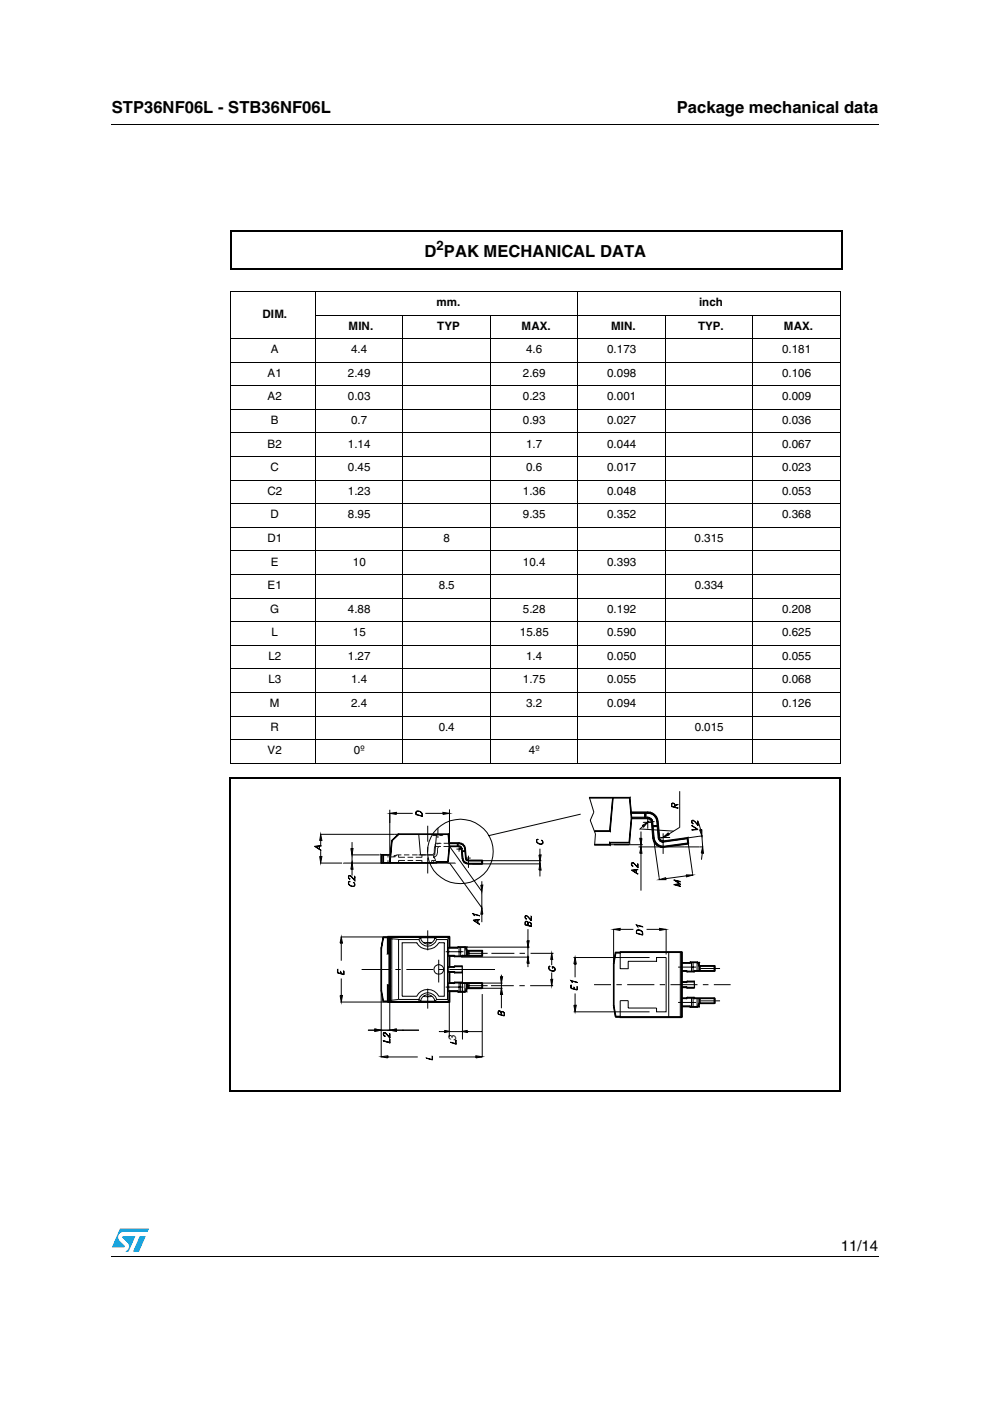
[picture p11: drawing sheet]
<svg xmlns="http://www.w3.org/2000/svg" width="210mm" height="297mm" viewBox="0 0 210 297" stroke-linecap="round" stroke-linejoin="round" font-family="sans-serif">
<g fill="#009ad9">
<path d="M29.6 262.1h1.3l-1.4 3.3h-1.3z"/>
<path d="M25.4 260.5h6.2l-.3 .7h-5.1a1.11 1.11 0 0 0-1.1 .7 1.11 1.11 0 0 0 .3 1.2l1 1v.3l-2.7 .1z"/>
<path d="M26 262.1h2.7l-1.4 3.3-.7-.1a1.16 1.16 0 0 0 .4-1.8l-1-1.1z"/>
</g>
<path d="M23.6 26.2l.1 .2zM23.6 266.3l.1 .1z" fill="#000"/>
<path d="M23.7 26.3h162.6M23.7 266.3h162.6" fill="none" stroke="#000" stroke-width=".21"/>
<g fill="#fff">
<path d="M43.7 34.7h142.5v209.9h-142.5z"/>
<path d="M50.3 230.6h6.4v4h-6.4z"/>
<path d="M50.6 59.1h130.1z"/>
<path d="M180.7 59.1v76.9z"/>
<path d="M50.6 136h130.1z"/>
<path d="M50.6 59.1v76.9z"/>
<path d="M48.5 49.1h129.9v174h-129.9z"/>
<path d="M47.5 49h130v174h-130z"/>
<path d="M48.9 56.2h130.1z"/>
<path d="M179 56.2v101.3z"/>
<path d="M48.9 157.4l130.1 .1z"/>
<path d="M48.9 56.2v101.2z"/>
</g>
<g fill="none" stroke="#000" stroke-width=".21">
<path d="M48.8 61.8h129.5M48.8 71.8h129.5M48.8 76.8h129.5M48.9 61.9v99.8M66.8 66.8h111.5M66.9 61.7v100.2M85.4 66.7v95.2M104 66.7v95.2M122.5 61.7v100.2M141.1 66.7v95.2M159.7 66.7v95.2M178.2 61.9v99.8"/>
<path d="M48.8 81.8h129.5M48.8 86.8h129.5M48.8 91.8h129.5M48.8 96.8h129.5M48.8 101.8h129.5M48.8 106.8h129.5M48.8 111.8h129.5M48.8 116.8h129.5M48.8 121.8h129.5M48.8 126.8h129.5M48.8 131.8h129.5M48.8 136.8h129.5"/>
<path d="M48.8 141.8h129.5M48.8 146.8h129.5M48.8 151.8h129.5M48.8 156.8h129.5M48.8 161.8h129.5"/>
</g>
<path d="M48.9 57.1h129.7M49.1 48.9h129.6M49.1 48.7v8.4M178.6 48.9v8.4M48.8 164.9h129.4M48.8 164.7v66.7M178.1 164.9v66.6M48.7 231.4h129.4" fill="none" stroke="#000" stroke-width=".25"/>
<path d="M66.6 167.6h88.5v57.4h-88.5z" fill="#fff"/>
<g fill="none" stroke="#000" stroke-width=".21">
<path d="M66.7 179.4l1.4-.1-1.2 .2 1.2 .8zM67.7 179.4v.7M67.7 179.3v.8M67.9 176.9h16.6l-1.4 1.3-.5 4.8h-1.8M68 176.9l.2 1.3h-.4zM68 178.2v1M74.4 179.9h.5l-.3 1.4zM74.6 178.5v1.4M82.6 172.4l1.4-.2v.5zM82.6 171.7v11.3l9.4-.1M83 178.2h.2l-.5 4.7h-.1zM83 178.2l1.5-1.4v.1l-1.4 1.4z"/>
<path d="M84 172.4h3.5M84.5 176.8h10.6l-.1 .1h-10.5zM84.5 176.9h10.6M88.2 172.1a.9 .9 0 0 1 1 0 .9 .9 0 0 1 .3 1l-1.4-.4zM88.3 172.1a.82 .82 0 0 1 .9 .1 .82 .82 0 0 1 .3 .8l-1.3-.3zM88.8 176.9l.4 4.4M90.2 172.4h3.7M90.7 175.1v3.4M90.7 179.6v1.1M92.5 176.9l-.3 4.4h-3.5M92.7 175.7a6.9 6.9 0 0 1 10.1 .3 6.9 6.9 0 0 1-1.1 10 6.9 6.9 0 0 1-9.3-.9 6.9 6.9 0 0 1 .3-9.4zM92.8 175.5v2.2"/>
<path d="M93.9 172.2l1.4 .2-1.4 .3zM95 176.9l.1-.1 .2 2.6h-.1zM95 176.9l.3 2.5M95.2 179.4h.1l-.3 3.3h-.1zM95.3 172.5h.1M95.3 178.7h2v.2h-2zM95.3 179.3h2v.2h-2zM95.3 171.6v7.9h2M95.3 179.4l6.9 9.6v3.8M95.3 179.4l-.3 3.3M97 178.8h.1v.6h-.1zM97 178.8v.7"/>
<path d="M97.3 178.7l.5 .1v.2l-.5-.1zM97.3 179.4l.3 .1 .3 .4 .2 2.1a1.23 1.23 0 0 0 1.2 1.1l15.3 .1M97.3 178.8h-2h2a1.16 1.16 0 0 1 1.3 1.1l.2 2M97.3 179.3l.4 .1-.2 .2-.2-.1zM97.3 179.6v1M97.7 179.4l.2 .2-.2 .1-.2-.1zM97.7 179.7l.2-.1 .1 .3h-.2zM97.8 179.9h.2l.2 2.1h-.2zM97.8 178.8l.4 .2-.1 .2-.3-.2zM98.2 179.9l-.9 .1M98.2 179l.4 .4-.2 .1-.3-.3zM98.4 179.5l.2-.1 .1 .5h-.2z"/>
<path d="M98.5 179.9h.2l.2 2-.2 .1zM113.8 178l.3-.1-.2 .1a.72 .72 0 0 0 .3 .8 .72 .72 0 0 0 .9 0l-.3-.7a.48 .48 0 0 1 .4 .5 .48 .48 0 0 1-.6 .4l-.7-.3-.1-.3zM114.5 179.9v1.4M123.1 172.6l-19.5 4.6M125 169.1h8.6l-.2 .1h-8.4zM125 169.1l.9 3.1-.8 1.7 1.1 2.9-.1 2.3h10.2M126.1 179h3.2l.1 .2h-3.3zM126.1 176.1h3.2l.1 .2h-3.3zM126.1 176.2h3.3M129.3 178.6l.1 .6zM129.3 178.6h4.1l.1 .1h-4.1zM129.9 169.1h.1l-.6 7.2-.1-.2z"/>
<path d="M129.9 169.1l-.6 7.1h-3.2M133.4 169.2l.2-.1 .4 4.3h-.2zM133.4 178.7h-4.1v.4M133.5 169.1l.4 4.3M133.6 169.1h-8.6M133.8 173.4h.2l-.5 5.3-.1-.1zM133.9 173.4h3.4a.87 .87 0 0 1 1 .8l.3 3.5a2.02 2.02 0 0 0 2 1.8M133.9 172.3h3.4a1.99 1.99 0 0 1 2.1 1.8l.3 3.5a.87 .87 0 0 0 .9 .8l5.2-.7 .1 1.1M133.9 173.3h3.4v.3h-3.4zM133.9 172.2h3.4v.2h-3.4zM133.9 173.4l-.5 5.2h-4.1M135.4 179.6h13.7"/>
<path d="M135.6 177.7h.5l-.2 1.4zM135.7 175.7l7.1 .5M135.9 179.5l.2 1.4h-.5zM135.9 176.3v3.7M136.2 175l1.1-.7-.8 1.1zM136.3 175.2l-.6 .5M136.4 174.3l1.7 .1M136.7 172.4h.2v.9h-.2zM136.7 172.6h.3v.8h-.3zM136.8 172.3v1.1M137.3 173.3h.4l-.1 .3h-.3zM137.3 172.2h.6l-.1 .3-.5-.1z"/>
<path d="M137.3 173.6v2.1M137.7 173.3l.4 .2-.3 .3-.2-.2zM137.8 173.8l.3-.3 .2 .3-.2 .2zM137.9 172.2l.5 .2-.1 .3-.5-.2zM138.1 174l.2-.2 .1 .4-.3 .1zM138.1 174.3l.3-.1 .3 3.5h-.3zM138.4 177.7h.3l.1 .5h-.3zM138.4 172.4l.4 .3-.1 .2-.4-.2zM138.5 175.1l.8-.1 .1 .2-.9 .1zM138.5 178.2h.3l.2 .3-.2 .2zM138.6 177.7l1.2 8.8M138.8 178.7l.2-.2 .3 .4-.2 .2z"/>
<path d="M138.8 174.2l-1.5 .1M138.8 172.7l.4 .4-.3 .2-.2-.4zM138.9 173.3l.3-.2 .2 .5-.2 .1zM139.2 173.7l.2-.1 .1 .5h-.3zM139.2 174.1h.3l.4 3.5h-.4zM139.2 175.1l-.9 .1 1.2-.1M139.3 178.9l.4 .3-.1 .2-.5-.3zM139.5 177.6h.4v.3l-.2 .1zM139.7 178l.2-.1 .2 .2-.2 .2zM139.7 179.2l.4 .1v.3l-.5-.2zM140 177.5l2.1 .1M140.1 178.1l.2 .1-.1 .3-.3-.2z"/>
<path d="M140.1 179.3l.5 .1v.3l-.5-.1zM140.3 178.2h.3v.4l-.4-.1zM140.6 178.3l5.2-.7-.1 .2-5.1 .7zM140.6 179.4l5.3-.7v.3l-5.3 .6zM140.6 177.5l1.1-.9 .2 .4zM140.6 176.7v4.3M143.1 171.1l-.1-.6-.5-.2v.7l1.3 .4-1.4-.4 .1-.7h.3l.3 .2v.6M143.1 170.8l.7-.3-.7 .3M144.1 167.7v7.8M144.1 175.4l-3 1.9M145.8 177.6l.2 1.2h-.2l-.1-1zM145.9 178.8l-5.1 .7"/>
<path d="M145.9 178.8l.9 6.3M146.7 175l1.3 .9-1.3 .1 1.1-.2zM148 175l-.6-.7-.5-.3-.2 .1 .2 .6-.2-.3v-.4l.3-.1 1 1v-.8v1M148.2 174.6l.4 1.3M148.3 176l.5-.1v1.3zM148.8 177.2l.2 2.3M148.9 177.2l-4 .6M149 179.5l.2 1.4h-.5zM67.8 181.6h.4l-.2 1.3zM68 182.9l4.5 .1M68 180.4v1.2M72.3 198.7h23"/>
<path d="M72.4 198.7l.2 1.3h-.5zM72.8 182.9l1.8 .1M73.9 187l.3-.2-.2 .1a.7 .7 0 0 0 .3 .9 .7 .7 0 0 0 .9-.1l-.3-.6a.46 .46 0 0 1 .4 .5 .46 .46 0 0 1-.6 .3l-.8-.4zM74.6 182.9l6.2 .1M74.6 181.3h5.9M74.6 182.9l.3 1.4h-.5zM74.6 181.3v1.6M74.6 184.3v1.4M75.2 185.8v.9l-.9-1h-.4v.4l.3 .3-.3-.3v-.3l.4-.1 .9 1.1v-.9M80.8 181.2h2v.1h-1.9zM80.8 181.2l.1 .1v1.6h-.1zM80.8 181.3h2"/>
<path d="M80.8 182.9l11.7 .1zM80.8 181.3v1.7M81.2 181.3h.1v1.6h-.1zM81.2 198.7h.1l-.4 2.4h-.1zM81.2 198.7h1.1v.1h-1.1zM81.2 181.3v1.7M82.1 198.7h.2v3.3l-.2 .3zM82.2 198.7v3.6M82.3 198.5h13v.2h-13zM82.3 198.7h-1.1l-.4 2.4M82.6 198.7h.2v13.8h-.2zM82.7 198.7v13.8"/>
<path d="M83.1 199l-.5-.3v19.8M84.5 199.2l-1.4-.2v13.1M88.4 199.8l-3.1 .1v11.3h3.1a2.64 2.64 0 0 1 4.7 0h1.1v-11.3M88.8 199.2h-4.3v12.7M89.2 198.8a1.51 1.51 0 0 0 1.5 1.4 1.51 1.51 0 0 0 1.5-1.4M89.2 198.8l-.4 .4a1.98 1.98 0 0 0 1.9 1.4 1.98 1.98 0 0 0 1.9-1.4l-.4-.4M89.2 198.8h3M90.2 199.8h1.1M90.2 199.8l-.4 .1M90.7 181.8v3.4M90.7 197.3v4.2M91.3 199.8l.3 .1"/>
<path d="M92.5 182.7l.1 .2h-.1zM92.5 182.7h2.5v.1h-2.4zM92.5 182.8h2.5M92.5 182.8v.1M92.6 199.2h2.3v12.7M93.1 199.8a2.68 2.68 0 0 1-4.7 .1M94.2 199.8l-1.1 .1M95 182.9l-14.2 .1M95.2 198.7h.2v2.2h-.2zM95.3 198.7v2.2M95.3 182.9l6.9 9.6M95.3 198.7l-.4 .5"/>
<path d="M96.5 182.9l-1.5 .1M96.8 180h1M98 182h.2l.1 .4-.2 .1zM98 180.4h.6v.1l-.6 .1zM98.1 182.5l.2-.1 .3 .3-.2 .2zM98.4 182.9l.2-.2 .3 .2v.2zM98.6 180.4l-.6 .1M98.7 182l.2-.1v.2l-.1 .2zM98.8 182.3l.1-.2 .2 .2-.1 .2zM98.8 182l.3 .4 .2 .1h15.5M98.9 182.9l.4 .1v.2l-.4-.1zM98.9 181.9h.9"/>
<path d="M99.1 182.3l.2 .1v.1h-.3zM99.3 183h2.9v.2h-2.9zM99.3 182.4h2.9v.1h-2.9zM99.3 181.4v2.6M100.3 195.1l1.4-.2-1.2 .2 1.2 .9zM100.3 193.7l1.4 .5-1.3-.4 .2 .3zM101.3 195v.8M101.9 187.6h.5l-.2 1.4zM102.2 192.5l.2 1.3h-.5zM102.2 182.5h.1v.6h-.1zM102.2 186.8v.8M102.2 193.9v1.6"/>
<path d="M102.2 182.5v.7M111.7 199.5h.5l-.3 1.3zM111.9 195.7v.1a.38 .38 0 0 0-.5-.4v.6l1.2 .4-.1-.7-.4-.1-.1 .6M111.9 197v8M112 195.8l-.1-.3-.5-.1-.1 .7 1.4 .4-.1-.8-.2-.1h-.4l-.1 .6M112.6 195.1v-.8l.1 1M112.7 195.2l-1-1.1-.3 .1a.45 .45 0 0 0 .2 .7l-.2-.2v-.5l.4 .1 .9 .9M114.3 181.3h.4l-.2 1.3zM114.5 183.1l.2 1.4h-.4zM114.5 182.6v.6M114.5 184.5v1.3M130.1 197l1.4-.2v.5z"/>
<path d="M130.1 197v16.2M131.5 197h2.8M133.9 184.5l1.4-.2-1.2 .3 1.2 .8zM134 182.9h.3l1 1.1-1.1-1.1-.2 .1v.4l.2 .3-.2-.1-.1-.3zM134.9 184.4v.7M134.9 196.1l1.4 .4-1.2-.3 .1 .3zM134.9 184.4v.8M135 197.3a.9 .9 0 0 1 1 0 .9 .9 0 0 1 .3 1l-1.4-.4zM135.1 197.3a.8 .8 0 0 1 .8 .1 .8 .8 0 0 1 .3 .8l-1.2-.4zM135.2 183.9l.1-.8v.9M135.9 180.9v7.9M137.1 197h2.7"/>
<path d="M139.8 186.5l1.4-.4v.4zM139.8 196.8l1.4 .2-1.4 .3zM141.2 197v5.4M142.8 186.5l1.4 .4-1-.2 1 .7-1 .2 1 .3-1.4-.3 1.2-.3zM145.5 185.5h1.4l-1.3 .4zM145.5 185.7l-4.3 .6M146.8 185.1l.1 .5M148.9 180.9l-.2 1.4M71.6 205.5v.7l1.3 .4v-.7v.8M71.6 205.6v.7l1.3 .4M72.1 211.1h.5l-.2 1.4zM72.3 212.4l9.9 .1"/>
<path d="M72.3 206l-.1 .4M72.3 206.1v.3M72.4 200v3.7M72.4 207.5v3.6M76.7 205.6h6M78.1 218.4h1.4M79.5 218.2l1.3 .2-1.3 .2zM80.8 210h.1l.4 2.3h-.1zM80.8 201.1h.1v8.9h-.1zM80.8 201.1v23.1M80.8 210l.4 2.3h1.1M81.2 212.2h1.1v.2h-1.1z"/>
<path d="M82.1 208.8l.2 .2v3.5h-.2zM82.1 208.8l.6 .2zM82.2 208.9v3.6M82.3 212.3h13v.2h-13zM82.3 212.5h13M82.3 202.2h.3M82.3 202h.4l-.2 .3h-.4zM82.5 202.3l.2-.3v7l-.2-.2zM82.6 202.1v6.9M82.6 218.4l1.4-.2v.4zM82.6 218.4h-1.8M82.6 220l-1.1-1.1a.42 .42 0 0 0-.2 .5 .42 .42 0 0 0 .3 .3l-.3-.3v-.3l.2-.1 1.1 1"/>
<path d="M82.6 219.1v.9M82.6 208.9h-.3M82.6 219.2v.9M83.8 205.6h1.2M84.5 211.9l-1.4 .2-.5 .4M84.5 211.9h4.3M85.4 218.4h-1.4M86.2 205.6h5.7M88.7 218.4h-3.3M88.8 211.9a1.98 1.98 0 0 1 1.9-1.4 1.98 1.98 0 0 1 1.9 1.4M88.8 211.9l.4 .4a1.51 1.51 0 0 1 1.5-1.4 1.51 1.51 0 0 1 1.5 1.4M89.8 211.2l.4 .1"/>
<path d="M90.2 211.3h1.1M90.7 209.6v4.3M91.6 211.2l-.3 .1M92.6 211.9h2.3l.4 .6M92.6 211.9l-.4 .4h-3M93 205.6h1.2M93 203.5v4.8M93.1 218.7h1.2M94.3 218.5l1.1 .2-1.1 .2zM94.5 201.8h3.8M94.5 209.3h3.8M95.1 210h1.9v.3h-1.9z"/>
<path d="M95.1 208.3h1.1l.1 .2h-1.2zM95.1 206h1.2l-.1 .1h-1.1zM95.1 204.9h1.1l.1 .2h-1.2zM95.1 202.5h1.2l-.1 .3h-1.1zM95.1 200.8h1.9v.2h-1.9zM95.2 210.2h.2v2.3h-.2zM95.2 206.1h.2v2.3h-.2zM95.2 202.6h.2v2.4h-.2zM95.3 210.8v9.1M95.3 206.1v2.3M95.3 212.4l-13 .1M95.3 202.6v2.4"/>
<path d="M95.3 210.2v2.3M95.3 205.6h9.7M96.2 208.3l.2-.1v.2l-.1 .1zM96.2 204.9l.2-.1v.2l-.1 .1zM96.3 206l.1 .3zM96.3 202.5l.1 .3h-.2zM96.4 208.2h1.5l-.1 .2h-1.4zM96.4 204.8h1.5l-.1 .2h-1.4zM96.4 208.3l-.2 .1h-1.1v1.8l1.9-.1 .2 .2h1.4l.3-.2M96.4 206.1h1.4l.1 .2h-1.5zM96.4 202.7h1.4l.1 .1h-1.5zM96.4 208.3h1.4"/>
<path d="M97 200.9l.2-.2v.2l-.2 .1zM97 210.1l.2 .1v.2l-.2-.2zM97.2 200.7h1.4v.2h-1.4zM97.2 210.2h1.4v.2h-1.4zM97.3 200.8v2M97.3 208.3v2M97.7 200.8v2M97.7 208.3v2M97.8 202.7l.2-.2 .1 .3h-.2zM97.8 208.3l.2 .1h8.6M97.8 202.9h14.4M97.9 208.2l.1 .3z"/>
<path d="M97.9 218.7h-2.5M97.9 218.7l1.2-.2v.4zM98 205l-.2-.1-2.7 .1v1.1l2.7 .1 .2-.1M98 202.6l-.2 .2h-1.4M98 202.5h4.2v.3h-4.1zM98 208.5h4.2M98.1 208.3h4.1v.2h-4.2zM98.1 205.6v14.7M98.6 200.8v1.8M98.6 210.2l.1-.2 .1 .3h-.2zM98.6 208.4v1.9M98.6 200.8l.3 .1v.6l.2 .1h3.1v1.1h-4.2l4.2-.1"/>
<path d="M98.6 200.7l.2 .1-.1 .2-.1-.1zM98.7 210l.3 .3h-.2zM98.8 209.7h.2v.6l-.2-.3zM98.8 201.4h.2l-.1 .2zM98.8 201l.2-.2v.6h-.2zM98.8 200.8h.2l-.3 .2zM98.9 201.4v1.2M98.9 209.5l.2-.1v.2zM98.9 209.5l.1 .2h-.2zM98.9 208.4v1.8M99 201.4l.1 .3-.2-.1zM99.1 201.6v1"/>
<path d="M99.1 208.4v1.1M99.1 209.5l-.2 .2M99.1 209.4h3.1v.2h-3.1zM99.1 201.5h3.1v.2h-3.1zM99.1 209.5h7.5M99.2 201.6v1M99.2 208.4v1.1M99.2 209h4.2M99.2 202.1h4.2M99.5 201.6v1M99.5 208.4v1.1M102.1 218.7h-4"/>
<path d="M102.2 208.4h.1v1.1h-.1zM102.2 201.6h.1v1h-.1zM102.2 208.4v1.1M102.2 210.8v13.3h-9.1M104.1 209h4.8M104.2 202.1h4.9M106.1 207.1h.5l-.3 1.3zM106.2 214.7l-.1-.3h-.4v.6l1.2 .3v-.4l-.2-.3h-.3l-.1 .6M106.3 209.5l.3 1.3h-.5zM106.3 214.7a.44 .44 0 0 0-.6-.3l-.1 .6 1.3 .4v-.7l-.4-.3-.2 .1-.1 .7M106.3 206.7v7.1M110.1 209h1.2"/>
<path d="M110.2 202.1h1.1M111.9 202.9l.3 1.3h-.5zM112.3 200.8h-15.1l-.2 .1h-1.9v1.8l1.1-.1 .2 .2M112.4 209h4.9M112.5 202.1h4.9M116.4 204.9h.2a.47 .47 0 0 0-.2 .5 .47 .47 0 0 0 .4 .4h.6l.3-.1-.2-.5-.3-.2-.1 .3v-.4a.51 .51 0 0 1 .6 .5 .51 .51 0 0 1-.5 .5l-.7-.3-.2-.3zM116.8 207.6h.4l-.2 1.4zM117 202.1l.2 1.3h-.4zM117 202.1v2.5M117 206.2v2.8M121 208.8l.1 .7 1.3 .3v-.6v.7l-1.4-.3zM121 207.9l1.4 .4-1.2-.3 .1 .3z"/>
<path d="M121.6 203h16.1M121.6 214.5h16.1M121.7 213.1h.5l-.3 1.4zM121.8 209.3l-.1 .4M121.8 209.3v.4M121.9 203l.3 1.4h-.5zM121.9 204.4v2.8M121.9 210.6v2.6M126 208.8h3.6M130.1 213.2h.1l.4 2.3-.2 .1zM130.1 204.3h.1v8.9h-.1zM130.1 213.2l.4 2.3"/>
<path d="M130.1 204.3v8.9M130.4 202h.2l-.4 2.3h-.1zM130.5 215.5h1v.1h-1zM130.5 201.9h1v.1h-1zM130.5 215.6h1M130.5 202l-.4 2.3M130.7 208.8h1.1M131.5 201.8h13v.2h-13zM131.5 215.5h13v.3h-13zM131.5 202h-1M131.5 201.9h13M131.5 201.9v3.5"/>
<path d="M133 208.8h5.7M133.1 205.3l-1.6 .1M133.2 203.8v1.6M139.2 203.8h-6.1M139.9 208.8h1.1M141.8 201.9v13.8M142.2 208.8h5.7M143.8 212.5h3.8M143.8 205h3.8M144.2 201.9v13.8M144.5 201.9h.2v13.7h-.2zM144.5 201.8l-13 .1"/>
<path d="M144.5 201.9v13.8h-13v-3.5h1.7v1.5h6v.8h2v-11.5h-2v.8M144.5 213.3h1.8v.2h-1.8zM144.5 211.6h1l.1 .1h-1.1zM144.5 208.1h1l.1 .2h-1.1zM144.5 205.8h1.1l-.1 .1h-1zM144.5 204.1h1.8v.1h-1.8zM144.5 209.2h1.1l-.1 .2h-1zM144.5 213.4h1.8M144.5 209.3h1M144.5 205.9l1.2 .1M144.5 204.2h1.8M145.5 211.6l.2-.2v.2l-.1 .1z"/>
<path d="M145.5 208.1l.2-.1v.2l-.1 .1zM145.5 209.3l.2 .1M145.6 205.8l.1 .3-.2-.2zM145.6 209.2l.1 .3-.2-.1zM145.7 211.5l-.2 .2h-1M145.7 211.4h1.5l-.1 .2h-1.4zM145.7 208h1.5l-.1 .2h-1.4zM145.7 208.1l-.2 .1h-1M145.7 211.6l1.4-.1 .2 .1M145.7 205.9h1.4l.1 .2h-1.5zM145.7 209.3h1.4l.1 .2h-1.5zM145.7 208.1h1.4"/>
<path d="M146.2 204.1l.2-.2 .1 .2-.2 .1zM146.3 213.3l.1 .2M146.3 204.1h1.8M146.3 213.3l.2 .1-.1 .2-.2-.1zM146.4 203.9h1.5v.2h-1.4zM146.4 213.5h1.5M146.5 213.4h1.4v.2h-1.5zM146.6 204v2M146.6 211.5v2M146.9 204v2M146.9 211.5v2M147.1 205.9l.1-.1 .1 .1-.1 .2z"/>
<path d="M147.1 208.1l.2 .1M147.2 211.4l.1 .2-.1 .1-.1-.1zM147.2 205.8h4.3v.1h-4.2zM147.2 211.6h4.3M147.3 209.3l-.2 .1h-1.4M147.3 205.8l-.2 .2h-1.4M147.3 211.6h4.2v.1h-4.3zM147.8 213.4l.2-.1 .1 .2-.2 .1zM147.8 204v1.9M147.8 211.6v1.9M147.9 203.9l.2 .2-.1 .1-.2-.1zM148 213.3l.3 .2h-.2z"/>
<path d="M148.1 212.9h.2v.6l-.2-.2zM148.1 204.6l.2 .1-.2 .1zM148.1 204.2l.2-.1v.5h-.2zM148.1 204.2l.2 .6h3.2v1.1h-4.3M148.1 213.3l-.2 .2M148.1 204.1h.2l-.3 .1zM148.1 212.7l.2-.1v.3zM148.1 212.7l.2 .2h-.2zM148.1 204.8l.2-.1v.2zM148.1 213v.4M148.2 204.7v1.2M148.2 211.6v1.3"/>
<path d="M148.3 204.8v1.1M148.3 211.6v1.2M148.3 212.6h3.2v.2h-3.2zM148.3 212.7l-.2 .2M148.3 204.7h3.2v.2h-3.2zM148.5 204.8v1.1M148.5 211.6v1.2M148.5 212.2h4.2M148.5 205.3h4.2M149 208.8h1.2M151.4 208.8h3.5M151.4 211.6h.2v1.1h-.2z"/>
<path d="M151.4 204.8h.2v1h-.2zM151.5 211.6l-4.2 .1M151.5 211.6v1.2h-3.1M80.8 224.1l1.4-.3v.5zM82.2 224.1h6.4M82.6 221l-1.3-.3 1.3 .3v-.7v.8M90.3 224.3l1.3 .3 .1-.7v.8zM96.7 220.6l-.1 .7-1.1-.3 1.2 .3M96.7 220.6v.8M100.9 223.8l1.3 .3-1.3 .2z"/>
<circle cx="93" cy="205.5" r="1.04"/>
</g>
<g fill="#000">
<path d="M68 176.9l.2 1.3h-.4zM74.4 179.9h.5l-.3 1.4zM82.6 172.4l1.4-.2v.5zM83 178.2l1.5-1.4-1.4 1.5zM84.5 176.8v.2l-1.4 1.3zM93.9 172.2l1.4 .2-1.4 .3zM97 178.9l.1 .5h-.1zM97 178.9h.1v.5zM97.3 179.4l.3 .2h-.3zM97.3 179.4l.4 .1-.1 .1zM97.3 178.7l.5 .3-.5-.1zM97.7 179.5l.1 .3-.2-.2z"/>
<path d="M97.8 179.8l.1-.1-.1 .2zM97.3 178.7l.5 .1v.2zM97.7 179.5l.2 .2-.1 .1zM97.9 179.7l.1 .2h-.2zM97.8 178.8l.3 .4-.3-.2zM97.8 178.8l.4 .3-.1 .1zM98.2 179.1l.2 .4-.3-.3zM98.4 179.5l.2-.1-.1 .5zM98.2 179.1l.4 .3-.2 .1zM98.6 179.4l.1 .5h-.2zM129.3 178.6l.1 .6zM129.9 169.1l-.5 7.2-.1-.1z"/>
<path d="M129.9 169.1h.1l-.6 7.2zM133.8 173.4l-.3 5.3-.1-.1zM133.8 173.4h.2l-.5 5.3zM133.4 169.2l.6 4.2h-.2zM133.4 169.2l.2-.1 .4 4.3zM135.6 177.8h.5l-.2 1.3zM136.2 175.1l1.1-.7-.8 1zM136.7 172.5l.3 .8h-.3zM136.7 172.6l.3 .8h-.3zM136.7 172.5h.3v.8zM136.7 172.6h.3v.8zM137.3 173.3l.3 .3h-.3z"/>
<path d="M137.3 173.3h.4l-.1 .3zM137.3 172.2l.5 .3-.5-.1zM137.7 173.3l.1 .5-.2-.2zM137.3 172.2h.6l-.1 .3zM137.8 173.8l.3-.2v.4zM137.7 173.3l.4 .3-.3 .2zM138.1 174l.2-.1-.2 .4zM138.1 174.3l.6 3.4h-.3zM137.9 172.2l.4 .5-.5-.2zM138.1 173.6l.2 .3-.2 .1zM138.4 177.7h.3l-.2 .5zM138.3 173.9l.1 .4h-.3z"/>
<path d="M138.1 174.3h.3l.3 3.4zM137.9 172.2l.5 .2-.1 .3zM138.5 175.1l.8-.1-.8 .3zM138.5 175.3l.8-.3 .1 .2zM138.5 178.2h.3v.5zM138.4 172.4l.3 .6-.4-.3zM138.7 177.7l.1 .5h-.3zM138.8 178.7l.2-.1 .1 .6zM138.8 178.2l.2 .4-.2 .1zM138.4 172.4l.4 .3-.1 .3zM138.8 172.7l.1 .6-.2-.3zM139 178.6l.3 .3-.2 .3z"/>
<path d="M139.3 178.9l.3 .6-.5-.3zM138.9 173.3l.3-.2v.6zM138.8 172.7l.4 .4-.3 .2zM139.2 173.7l.3-.1-.3 .6zM139.2 174.2l.7 3.4h-.4zM139.3 178.9l.4 .3-.1 .3zM139.2 173.1l.3 .5-.3 .1zM139.5 177.6h.4l-.2 .4zM139.5 173.6v.5l-.3 .1zM139.2 174.2l.3-.1 .4 3.5zM139.7 179.2l.4 .4-.5-.1zM139.7 178l.2-.1v.4z"/>
<path d="M139.7 179.2l.5 .2-.1 .2zM139.9 177.6v.3l-.2 .1zM140.1 178.1l.1 .4-.3-.2zM139.9 177.9l.2 .2-.2 .2zM140.1 178.1l.2 .1-.1 .3zM140.2 179.4l.4 .3-.5-.1zM140.2 179.4h.4v.3zM140.3 178.2l.3 .4-.4-.1zM140.3 178.2l.3 .1v.3zM140.6 177.6l1.1-1 .2 .4zM140.6 178.5l5.3-.9-.2 .3zM145.7 177.9l.4 .9-.3 .1z"/>
<path d="M140.6 178.3l5.3-.7-5.3 .9zM140.6 179.7l5.3-1v.3zM140.6 179.5l5.3-.8-5.3 1zM145.9 177.6l.2 1.2-.4-.9zM148.3 176l.5-.1v1.3zM67.8 181.6h.4l-.2 1.4zM74.6 183l.3 1.3h-.5zM80.8 181.2l.1 1.8h-.1zM80.8 181.2l.1 .1v1.7zM81.2 181.3l.1 1.7h-.1zM81.2 181.3h.1v1.7zM81.2 198.9l1.1-.2v.2z"/>
<path d="M81.2 198.7h1.1l-1.1 .2zM80.9 181.3l1.9-.1v.1zM92.5 182.7l.1 .3h-.1zM92.5 182.7l.1 .3zM98 182h.2l-.1 .5zM98 180.4h.6l-.6 .2zM98 180.6l.6-.2v.1zM98.1 182.5l.2-.1 .1 .5zM98.2 182l.1 .4-.2 .1zM98.3 182.4l.3 .4-.2 .1zM98.4 182.9l.2-.1 .3 .4zM98.6 182.8l.3 .2v.2z"/>
<path d="M98.7 182h.2l-.1 .3zM98.8 182.3l.1-.1 .1 .3zM98.9 183l.4 .2h-.4zM98.9 182v.2l-.1 .1zM98.9 183l.4 .1v.1zM98.9 182.2l.2 .2-.1 .1zM99.1 182.4l.2 .2-.3-.1zM99.1 182.4h.2v.2zM101.9 187.6h.5l-.2 1.4zM102.2 182.5l.1 .7h-.1zM102.2 182.5h.1v.7zM102.2 192.5l.2 1.4h-.5z"/>
<path d="M111.7 199.5h.5l-.3 1.3zM114.3 181.3h.4l-.2 1.3zM114.5 183.2l.2 1.3h-.4zM130.1 197l1.4-.2v.5zM135.9 179.6l.2 1.3h-.5zM139.8 196.8l1.4 .2-1.4 .3zM139.8 186.5l1.4-.4v.4zM145.5 185.5h1.4l-1.3 .5zM149 179.6l.2 1.3h-.5zM72.1 211.1h.5l-.2 1.4zM72.4 198.7l.2 1.3h-.5zM79.5 218.2l1.3 .2-1.3 .2z"/>
<path d="M80.8 210l.5 2.3-.1 .1zM81.2 212.3h1.1l-1.1 .2zM81.2 212.5l1.1-.2v.2zM80.8 210h.1l.4 2.3zM82.1 208.9h.4l-.2 .1zM82.5 208.9l.2 .1h-.4zM82.1 202.3l.6-.2zM82.6 218.4l1.4-.2v.4zM94.3 218.5l1.1 .2-1.1 .2zM95.1 210.1h1.9l-1.9 .2zM95.1 210.3l1.9-.2v.2zM95.1 208.3h1.1l-1.1 .3z"/>
<path d="M95.1 208.6l1.1-.3 .1 .3zM95.1 206h1.2l-1.2 .2zM95.1 206.2l1.2-.2-.1 .2zM95.1 204.9h1.1l-1.1 .2zM95.1 205.1l1.1-.2 .1 .2zM95.1 202.6h1.2l-1.2 .2zM95.1 202.8l1.2-.2-.1 .2zM95.1 200.9h1.9l-1.9 .1zM95.1 201l1.9-.1v.1zM96.2 208.3l.2-.1-.1 .4zM96.2 206.2l.2-.1v.2zM96.2 204.9l.2-.1-.1 .3z"/>
<path d="M96.2 202.8l.2-.1v.2zM96.4 208.2v.2l-.1 .2zM96.3 206l.1 .1-.2 .1zM96.4 204.8v.2l-.1 .1zM96.3 202.6l.1 .1-.2 .1zM96.4 208.2h1.5l-1.5 .2zM96.4 206.3l1.4-.2 .1 .2zM96.4 204.8h1.5l-1.5 .2zM96.4 202.9l1.4-.2 .1 .2zM96.4 208.4l1.5-.2-.1 .2zM96.4 206.1h1.4l-1.4 .2zM96.4 205l1.5-.2-.1 .2z"/>
<path d="M96.4 202.7h1.4l-1.4 .2zM97 210.3l.2-.1v.2zM97 200.9l.2-.2-.2 .3zM97 210.1l.2 .1-.2 .1zM97.2 200.7v.2l-.2 .1zM97.8 208.4l.3-.1-.1 .3zM98 206l-.1 .3zM97.8 202.7l.2-.1-.1 .3zM97.9 208.2l.2 .1-.3 .1zM98 206l.1 .2-.2 .1zM97.9 204.8l.2 .1-.3 .1zM98 202.6l-.1 .3z"/>
<path d="M97.2 210.4l1.4-.2v.2zM97.2 210.2h1.4l-1.4 .2zM97.2 200.9l1.4-.2v.2zM97.2 200.7h1.4l-1.4 .2zM98.6 210.2l.1-.1-.1 .3zM98.6 200.9h.2l-.1 .1zM98.8 209.7l.2 .6-.2-.2zM98.7 210.1l.1 .2zM98.8 201.4h.2l-.1 .2zM98.8 201l.2 .4h-.2zM98.7 201l.3-.1zM98.7 210.1l.1 .2-.2 .1z"/>
<path d="M98.6 200.8l.2 .1h-.2zM98.9 209.5l.1 .2h-.2zM98.9 201.6l.1-.1 .1 .2zM98.8 209.7h.2v.6zM98.8 210.1l.2 .2zM99 201.4l-.1 .2zM98.8 201l.2-.1v.5zM98.8 200.9h.2l-.3 .1zM98.8 209.7h.2zM99 201.5l.1 .2zM97.8 218.7l1.2-.2v.4zM98.9 209.5l.2-.1v.2z"/>
<path d="M98.9 209.5l.2 .1zM102.2 208.4l.1 1.1h-.1zM102.2 201.6l.1 1.1h-.1zM102.2 208.4h.1v1.1zM102.2 201.6h.1v1.1zM106.3 209.5l.3 1.4h-.5zM106.1 207.1h.5l-.3 1.3zM111.9 202.9l.3 1.4h-.5zM117 202.1l.2 1.4h-.4zM116.8 207.6h.4l-.2 1.4zM121.7 213.2h.5l-.3 1.3zM121.9 203l.3 1.4h-.5z"/>
<path d="M130.1 213.2l.5 2.4h-.2zM130.5 215.5h1l-1 .2zM130.5 215.7l1-.2v.2zM130.1 213.2h.1l.4 2.4zM130.5 202.1l1-.2v.2zM130.5 201.9h1l-1 .2zM144.5 213.3h1.8l-1.8 .2zM144.5 213.5l1.8-.2v.2zM144.5 211.6h1l-1 .1zM144.5 211.7l1-.1 .1 .1zM144.5 208.1h1l-1 .2zM144.5 208.3l1-.2 .1 .2z"/>
<path d="M144.5 205.8h1.1l-1.1 .2zM144.5 206l1.1-.2-.1 .2zM144.5 204.1h1.8l-1.8 .1zM144.5 204.2l1.8-.1v.1zM144.5 209.2h1.1l-1.1 .2zM144.5 209.4l1.1-.2-.1 .2zM145.5 211.6l.2-.1-.1 .2zM145.5 208.1l.2-.1-.1 .3zM145.5 206l.2-.1v.2zM145.5 209.4h.2v.1zM145.7 211.5v.1l-.1 .1zM145.7 208v.2l-.1 .1z"/>
<path d="M145.6 205.8l.1 .1-.2 .1zM145.6 209.2l.1 .2h-.2zM145.7 211.5h1.5l-1.5 .1zM145.7 208h1.5l-1.5 .2zM145.7 206.1l1.4-.2 .1 .2zM145.7 209.5l1.4-.1 .1 .1zM145.7 211.6l1.5-.1-.1 .1zM145.7 208.2l1.5-.2-.1 .2zM145.7 205.9h1.4l-1.4 .2zM145.7 209.4h1.4l-1.4 .1zM146.2 213.5l.3-.1-.1 .2zM146.2 204.1l.2-.1-.1 .2z"/>
<path d="M146.3 213.3l.2 .1-.3 .1zM146.4 204l-.1 .2zM147.1 211.6h.2l-.1 .1zM147.1 205.9l.1-.1v.3zM147.1 209.4l.1-.2v.3zM147.2 211.5l.1 .1h-.2zM147.2 208l.1 .1-.2 .1zM147.2 205.8l.1 .2-.1 .1zM147.2 209.2l.1 .2-.1 .1zM146.4 213.6l1.5-.2v.2zM146.5 213.4h1.4l-1.5 .2zM146.5 204.1l1.4-.1v.1z"/>
<path d="M146.4 204h1.5l-1.4 .1zM147.8 213.4l.2-.1-.1 .3zM147.8 204.1h.3l-.1 .1zM148.1 213l.2 .5-.2-.2zM148 213.3l.1 .2zM148.1 204.6h.2l-.2 .2zM148.1 204.2l.2 .4h-.2zM148 204.2l.3-.1zM148 213.3l.1 .2-.2 .1zM147.8 204.1l.1-.1 .2 .1zM148.1 212.8l.2 .1-.2 .1zM148.3 204.7l.1 .2-.3-.1z"/>
<path d="M148.1 213h.2v.5zM148.1 213.3l.2 .2zM148.3 204.6l-.2 .2zM148.1 204.2l.2-.1v.5zM148.1 204.1h.2l-.3 .1zM148.1 213l.2-.1zM148.3 204.7l.1 .2zM148.1 212.8l.3-.1v.1zM148.1 212.8h.3zM151.4 211.7l.2 1.1h-.2zM151.4 204.8l.2 1.1h-.2zM151.4 211.7h.2v1.1z"/>
<path d="M151.4 204.8h.2v1.1zM80.8 224.1l1.4-.2v.4zM100.9 223.9l1.3 .2-1.3 .2z"/>
</g>
<path d="M95.2 176.8v2.7M98.7 179.9v2.1" fill="none" stroke="#000" stroke-width=".34"/>
<g fill="none" stroke="#1c1c1c" stroke-width=".21">
<path d="M91.8 176.9v.2h.7M92.3 179.4l-.2 1.5-.3 .2M92.3 179v.5h1.2M93.3 178.8l-.6 .2M93.3 179.4l-.3 .1-.3 .5M93.5 178.8h-1.2M93.9 176.9v.2h-.8M94 179.5h1.3M95.3 178.8h-1.2M82.1 181.3h.5v.4l1.1-.1-.2-.2M82.3 181.3v.5M82.3 182.4v.6"/>
<path d="M84 181.4h-.5M84.5 182.4h1.4M84.5 181.8h1.4M84.5 181.3v.5M84.5 182.4v.6M85.1 181.3h-1.1M85.6 181.3h1.2M86.4 182.4h1.2M86.4 181.8h1.2M87.4 181.3h1.1M88.1 182.4h1.4M88.1 181.8h1.4"/>
<path d="M89.1 181.3h1.2M89.5 181.3v.5M89.5 182.4v.6M90.8 181.3h1M92 181.3v.5M92 182.4v.6M92.7 180.8a.87 .87 0 0 1-.7 .9l.3 .7h-.8v.6M92.8 180v.9"/>
</g>
<path d="M98 179.9v2.1M130.2 202v2.3" fill="none" stroke="#000" stroke-width=".38"/>
<path d="M82.8 178.3v4.7M82.9 178.3v4.7M81 198.7v2.4M81.1 198.7v2.4M130.4 202v2.3" fill="none" stroke="#000" stroke-width=".42"/>
<path d="M95.1 179.5v3.3M133.9 173.4h3.4M133.9 172.3h3.4" fill="none" stroke="#000" stroke-width=".3"/>
<path d="M95.2 179.5v3.3" fill="none" stroke="#000" stroke-width=".25"/>
<path d="M98 204.8v1.4M147.2 208.1v1.3" fill="none" stroke="#000" stroke-width=".26"/>
<g font-size="3.5">
<text x="23.7" y="23.9">STP36NF06L - STB36NF06L</text>
<text x="143.5" y="23.9">Package mechanical data</text>
<text x="90" y="54.4">D PAK MECHANICAL DATA</text>
<text x="91.7" y="57.3">TO-247 MECHANICAL DATA</text>
</g>
<text font-size="3.2" x="178.3" y="265.1">11/14</text>
<text font-size="2.8" x="92.5" y="53">2</text>
<g font-size="2.5">
<text x="92.5" y="64.9">mm.</text>
<text x="148.2" y="64.9">inch</text>
<text x="55.7" y="67.4">DIM.</text>
<text x="73.9" y="69.9">MIN.</text>
<text x="92.7" y="69.9">TYP</text>
<text x="110.6" y="69.9">MAX.</text>
<text x="129.6" y="69.9">MIN.</text>
<text x="148" y="69.9">TYP.</text>
<text x="166.2" y="69.9">MAX.</text>
<text x="57.5" y="74.9">A</text>
<text x="74.4" y="74.9">4.4</text>
<text x="111.6" y="74.9">4.6</text>
<text x="128.7" y="74.9">0.173</text>
<text x="165.8" y="74.9">0.181</text>
<text x="56.7" y="79.9">A1</text>
<text x="73.8" y="79.9">2.49</text>
<text x="110.9" y="79.9">2.69</text>
<text x="128.7" y="79.9">0.098</text>
<text x="165.8" y="79.9">0.106</text>
<text x="56.7" y="84.9">A2</text>
<text x="57.5" y="89.9">B</text>
<text x="73.8" y="84.9">0.03</text>
<text x="74.4" y="89.9">0.7</text>
<text x="110.9" y="89.9">0.93</text>
<text x="110.9" y="84.9">0.23</text>
<text x="128.7" y="89.9">0.027</text>
<text x="128.7" y="84.9">0.001</text>
<text x="165.8" y="89.9">0.036</text>
<text x="165.8" y="84.9">0.009</text>
<text x="56.7" y="94.9">B2</text>
<text x="73.8" y="94.9">1.14</text>
<text x="111.6" y="94.9">1.7</text>
<text x="128.7" y="94.9">0.044</text>
<text x="165.8" y="94.9">0.067</text>
<text x="57.4" y="99.9">C</text>
<text x="73.8" y="99.9">0.45</text>
<text x="111.6" y="99.9">0.6</text>
<text x="128.7" y="99.9">0.017</text>
<text x="165.8" y="99.9">0.023</text>
<text x="56.7" y="104.9">C2</text>
<text x="73.8" y="104.9">1.23</text>
<text x="110.9" y="104.9">1.36</text>
<text x="128.7" y="104.9">0.048</text>
<text x="165.8" y="104.9">0.053</text>
<text x="57.4" y="109.9">D</text>
<text x="73.8" y="109.9">8.95</text>
<text x="110.9" y="109.9">9.35</text>
<text x="128.7" y="109.9">0.352</text>
<text x="165.8" y="109.9">0.368</text>
<text x="56.7" y="114.9">D1</text>
<text x="57.5" y="119.9">E</text>
<text x="74.8" y="119.9">10</text>
<text x="94" y="114.9">8</text>
<text x="110.9" y="119.9">10.4</text>
<text x="128.7" y="119.9">0.393</text>
<text x="147.3" y="114.9">0.315</text>
<text x="56.7" y="124.9">E1</text>
<text x="93" y="124.9">8.5</text>
<text x="147.3" y="124.9">0.334</text>
<text x="57.3" y="129.9">G</text>
<text x="73.8" y="129.9">4.88</text>
<text x="110.9" y="129.9">5.28</text>
<text x="128.7" y="129.9">0.192</text>
<text x="165.8" y="129.9">0.208</text>
<text x="57.6" y="134.9">L</text>
<text x="74.8" y="134.9">15</text>
<text x="110.2" y="134.9">15.85</text>
<text x="128.7" y="134.9">0.590</text>
<text x="165.8" y="134.9">0.625</text>
<text x="56.9" y="139.9">L2</text>
<text x="73.8" y="139.9">1.27</text>
<text x="111.6" y="139.9">1.4</text>
<text x="128.7" y="139.9">0.050</text>
<text x="165.8" y="139.9">0.055</text>
<text x="56.9" y="144.9">L3</text>
<text x="57.2" y="149.9">M</text>
<text x="74.4" y="144.9">1.4</text>
<text x="74.4" y="149.9">2.4</text>
<text x="110.9" y="144.9">1.75</text>
<text x="111.6" y="149.9">3.2</text>
<text x="128.7" y="149.9">0.094</text>
<text x="128.7" y="144.9">0.055</text>
<text x="165.8" y="144.9">0.068</text>
<text x="165.8" y="149.9">0.126</text>
<text x="57.4" y="154.9">R</text>
<text x="93" y="154.9">0.4</text>
<text x="147.3" y="154.9">0.015</text>
<text x="56.7" y="159.9">V2</text>
<text x="75" y="159.9">0º</text>
<text x="112.2" y="159.9">4º</text>
</g>
<text font-size="2.2" x="96.7" y="220.8" transform="rotate(-93 96.7 220.8)">3</text>
</svg>
